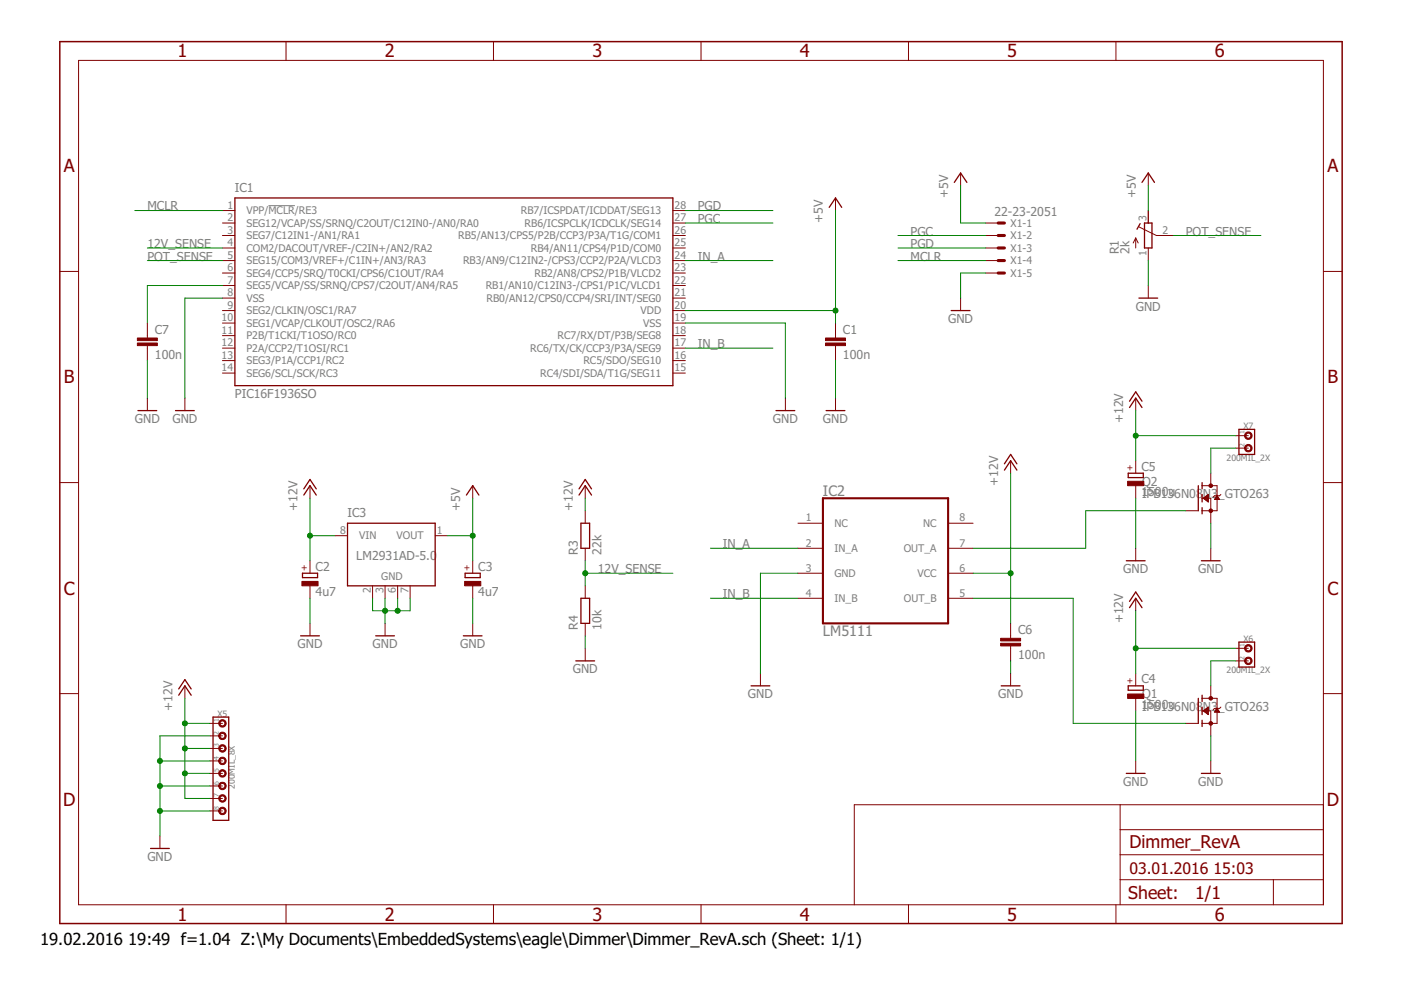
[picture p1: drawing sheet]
<svg xmlns="http://www.w3.org/2000/svg" width="297mm" height="210mm" viewBox="0 0 297 210" stroke-linecap="round" stroke-linejoin="round" font-family="sans-serif">
<path d="M56.9 43.6h5.6" fill="none" stroke="#808080" stroke-width=".21"/>
<g fill="none" stroke="#800000" stroke-width=".21">
<path d="M16.7 12.8h263.9v179h-263.9zM60.6 8.8v4M104.6 8.8v4M148.6 8.8v4M192.6 8.8v4M236.6 8.8v4M203.7 36.7v2.6M243.5 36.7v2.6M12.7 57.6h4M47.2 44.6h2.6M47.2 47.3h2.6M47.2 49.9h2.6"/>
<path d="M47.2 52.6h2.6M47.2 55.2h2.6M47.2 57.9h2.6M142.7 44.6h2.6M142.7 47.3h2.6M142.7 49.9h2.6M142.7 52.6h2.6M142.7 55.2h2.6M142.7 57.9h2.6M177.1 42v2.6M209 47.3h2.6M209 49.9h2.6"/>
<path d="M209 52.6h2.6M209 55.2h2.6M209 57.9h2.6M240.8 50.5v2.1M240.8 50.5l-.5 1M240.8 50.5l.5 1M241.5 48.1l3.7 1.8h3.6M243.5 44.6v2.7M243.5 52.6v2.6M280.6 57.6h4M31.2 68.5v3.2M31.2 73.3v3.2"/>
<path d="M47.2 60.5h2.6M47.2 63.2h2.6M47.2 65.8h2.6M47.2 68.5h2.6M47.2 71.2h2.6M47.2 73.8h2.6M47.2 76.5h2.6M47.2 79.1h2.6M142.7 60.5h2.6M142.7 63.2h2.6M142.7 65.8h2.6M142.7 68.5h2.6"/>
<path d="M142.7 71.2h2.6M142.7 73.8h2.6M142.7 76.5h2.6M142.7 79.1h2.6M177.1 68.5v3.2M177.1 73.3v3.2M203.7 63.2v2.6M243.5 60.5v2.7M31.2 84.4v2.7M39.2 84.4v2.7M166.5 84.4v2.7M177.1 84.4v2.7"/>
<path d="M214.3 97.7v2.6M240.8 84.4v2.7M240.8 97.7v2.6M262 92.4h2.7M262 95h2.7M12.7 102.3h4M65.7 103v2.6M65.7 118.9v2.6M71 113.6h2.7M92.3 113.6h2.6M100.2 103v2.6M100.2 118.9v2.6"/>
<path d="M124.1 103v2.6M124.1 108.3v2.6M124.1 116.2v2.7M169.2 110.9h5.3M169.2 116.2h5.3M201 110.9h5.3M201 116.2h5.3M240.8 103v2.6M240.8 116.2v2.7M251.4 108.3h2.7M254.9 105.6h1.8v5.3M254.9 103h3.1v5.3h-3.1"/>
<path d="M255.1 105.6l1.1-.8v1.6zM255.3 105.7h.9M255.3 105.5h.9M255.4 105.9h.8M255.5 105.4h.7M255.6 106h.6M255.7 105.2h.5M255.8 106.1h.4M255.8 105.1h.4M255.9 106.3h.3M256 105h.2M256.1 106.4h.1"/>
<path d="M256.2 104.9h.1M256.7 100.3v2.7M256.7 116.2v2.7M257.5 105.9h1.1M257.6 105.7h.9M257.7 105.6h.7M257.8 105.5h.5M257.9 105.4h.3M258 105.2h.1M258 105.1l.6 .8h-1.1zM258.8 104.8l-.2 .3h-1.1l-.3 .3M280.6 102.3h4"/>
<path d="M65.7 124.2v2.7M65.7 132.2v2.6M79 124.2v2.7M81.6 124.2v2.7M81.6 132.2v2.6M84.3 124.2v2.7M87 124.2v2.7M100.2 124.2v2.7M100.2 132.2v2.6M124.1 124.2v2.7M124.1 132.2v2.6M124.1 137.5v2.6"/>
<path d="M169.2 121.5h5.3M169.2 126.9h5.3M201 121.5h5.3M201 126.9h5.3M214.3 132.2v3.1M214.3 136.9v3.2M240.8 126.9v2.6M262 137.5h2.7M12.7 147.1h4M39.2 145.4v2.7M44.5 153.4h2.7M44.5 156h2.7"/>
<path d="M44.5 158.7h2.7M161.2 142.8v2.6M214.3 142.8v2.6M240.8 142.8v2.6M240.8 148.1v2.6M251.4 153.4h2.7M254.9 150.7h1.8v5.3M254.9 148.1h3.1v5.3h-3.1M255.1 150.7l1.1-.8v1.6zM255.1 150.7h1.1M255.3 150.8h.9M255.3 150.6h.9"/>
<path d="M255.5 151h.7M255.5 150.5h.7M255.6 151.1h.6M255.7 150.3h.5M255.8 151.2h.4M255.8 150.2h.4M256 151.4h.2M256 150.1h.2M256.1 151.5h.1M256.2 149.9h.1M256.7 145.4v2.7M257.6 150.8h.9"/>
<path d="M257.7 150.7h.7M257.8 150.6h.5M257.9 150.5h.3M258 150.3h.1M258 150.2l.6 .8h-1.1zM258.8 149.9l-.2 .3h-1.1l-.3 .3M262 140.1h2.7M280.6 147.1h4M33.9 177.2v2.7M44.5 161.3h2.7M44.5 164h2.7M44.5 166.6h2.7"/>
<path d="M44.5 169.3h2.7M44.5 171.9h2.7M237.5 170.6v21.2M237.5 175.9h43.1M240.8 161.3v2.7M256.7 161.3v2.7M280.6 170.6h-99.5v21.2M60.6 191.8v4M104.6 191.8v4M148.6 191.8v4M192.6 191.8v4M236.6 191.8v4"/>
<path d="M237.5 186.5h43.1M237.5 181.2h43.1M270 186.5v5.3"/>
</g>
<path d="M12.7 8.8h271.9v187h-271.9z" fill="none" stroke="#800000" stroke-width=".32"/>
<g fill="none" stroke="#800000" stroke-width=".28">
<path d="M202.3 38.7l1.4-2 1.3 2M242.1 38.7l1.4-2 1.3 2M49.8 42h92.9v39.8h-92.9zM175.8 44l1.3-2 1.4 2M241.7 47.4l-.6 1.2M242.7 47.3h1.5v5.3h-1.5zM201.7 65.8h4M241.5 63.2h3.9M29.3 87.1h3.9M37.2 87.1h4M164.5 87.1h4M175.2 87.1h3.9"/>
<path d="M213 99.7l1.3-2 1.3 2M213 98.3l1.3-1.9 1.3 1.9M239.5 86.4l1.3-2 1.3 2M239.5 85.1l1.3-2 1.3 2M262.7 91h3.3v5.4h-3.3zM64.4 105l1.3-2 1.4 2M64.4 103.7l1.3-2 1.4 2M73.7 110.9h18.6v13.3h-18.6zM98.9 105l1.3-2 1.3 2M122.8 105l1.3-2 1.3 2M122.8 103.7l1.3-2 1.3 2M123.2 110.9h1.8v5.3h-1.8z"/>
<path d="M238.8 118.9h4M239.2 100.3h3.2v1h-3.2zM254.1 103v5.3M254.7 118.9h4M254.9 102.3v1.4M254.9 104.8v1.6M254.9 107.6v1.3M63.7 134.8h4M64.1 121.5h3.2v1h-3.2zM79.7 134.8h3.9M98.2 134.8h4M98.6 121.5h3.2v1h-3.2z"/>
<path d="M123.2 126.9h1.8v5.3h-1.8zM239.5 128.8l1.3-1.9 1.3 1.9M239.5 127.5l1.3-2 1.3 2M262.7 136.1h3.3v5.3h-3.3zM37.9 147.4l1.3-2 1.3 2M37.9 146.1l1.3-2 1.3 2M45.2 152h3.3v21.9h-3.3zM122.1 140.1h4M159.2 145.4h4M212.3 145.4h4M239.2 145.4h3.2v.9h-3.2zM254.1 148.1v5.3"/>
<path d="M254.9 147.4v1.3M254.9 149.9v1.6M254.9 152.7v1.3M31.9 179.9h4M238.8 164h4M254.7 164h4"/>
</g>
<path d="M211.6 47.3h1.4M211.6 49.9h1.4M211.6 52.6h1.4M211.6 55.2h1.4M211.6 57.9h1.4" fill="none" stroke="#800000" stroke-width=".66"/>
<g fill="#800000" stroke="#800000" stroke-width=".21">
<path d="M175 72.7h4.3v.6h-4.3z"/>
<path d="M175 71.7h4.3v.5h-4.3z"/>
<path d="M64 123.3h3.4v.9h-3.4z"/>
<path d="M98.5 123.3h3.4v.9h-3.4z"/>
<path d="M239.1 147.2h3.4v.9h-3.4z"/>
<path d="M239.1 102h3.4v1h-3.4z"/>
<path d="M212.2 136.4h4.2v.5h-4.2z"/>
<path d="M212.2 135.3h4.2v.6h-4.2z"/>
<path d="M29.1 72.7h4.3v.6h-4.3z"/>
<path d="M29.1 71.7h4.3v.5h-4.3z"/>
</g>
<g fill="#800000" stroke="#800000" stroke-width=".21">
<path d="M46.5 152.9a.79 .79 0 0 1 1.3 0 .79 .79 0 0 1-.4 1.2 .79 .79 0 0 1-1-.7h.2a.53 .53 0 0 1 .7-.5 .53 .53 0 0 1 .2 .8 .53 .53 0 0 1-.8-.1l-.1-.2h-.2z" fill-rule="evenodd"/>
<path d="M46.5 155.5a.79 .79 0 0 1 1.3 0 .79 .79 0 0 1-.4 1.3 .79 .79 0 0 1-1-.8h.2a.53 .53 0 0 1 .7-.5 .53 .53 0 0 1 .2 .9 .53 .53 0 0 1-.8-.2l-.1-.2h-.2z" fill-rule="evenodd"/>
<path d="M46.5 158.2a.79 .79 0 0 1 1.3 0 .79 .79 0 0 1-.4 1.2 .79 .79 0 0 1-1-.7h.2a.53 .53 0 0 1 .7-.6 .53 .53 0 0 1 .2 .9 .53 .53 0 0 1-.8-.1l-.1-.2h-.2z" fill-rule="evenodd"/>
<path d="M46.5 160.8a.79 .79 0 0 1 1.3 .1 .79 .79 0 0 1-.4 1.2 .79 .79 0 0 1-1-.8h.2a.53 .53 0 0 1 .8-.5 .53 .53 0 0 1 .1 .9 .53 .53 0 0 1-.8-.2l-.1-.2h-.2z" fill-rule="evenodd"/>
<path d="M46.5 163.5a.79 .79 0 0 1 1.3 0 .79 .79 0 0 1-.4 1.2 .79 .79 0 0 1-1-.7h.2a.53 .53 0 0 1 .7-.5 .53 .53 0 0 1 .2 .8 .53 .53 0 0 1-.8-.1l-.1-.2h-.2z" fill-rule="evenodd"/>
<path d="M46.5 166.1a.79 .79 0 0 1 1.3 0 .79 .79 0 0 1-.4 1.3 .79 .79 0 0 1-1-.8h.2a.53 .53 0 0 1 .7-.5 .53 .53 0 0 1 .2 .9 .53 .53 0 0 1-.8-.2l-.1-.2h-.2z" fill-rule="evenodd"/>
<path d="M46.5 168.8a.79 .79 0 0 1 1.3 0 .79 .79 0 0 1-.4 1.2 .79 .79 0 0 1-1-.7h.2a.53 .53 0 0 1 .8-.5 .53 .53 0 0 1 .1 .8 .53 .53 0 0 1-.8-.1l-.1-.2h-.2z" fill-rule="evenodd"/>
<path d="M46.5 171.4a.79 .79 0 0 1 1.3 .1 .79 .79 0 0 1-.4 1.2 .79 .79 0 0 1-1-.8h.2a.53 .53 0 0 1 .7-.5 .53 .53 0 0 1 .2 .9 .53 .53 0 0 1-.8-.2l-.1-.2h-.2z" fill-rule="evenodd"/>
<path d="M264.1 136.9a.8 .8 0 0 1 1.2 .1 .8 .8 0 0 1-.4 1.2 .8 .8 0 0 1-1-.7h.2a.53 .53 0 0 1 .8-.6 .53 .53 0 0 1 .1 .9 .53 .53 0 0 1-.8-.2l-.1-.1h-.2z" fill-rule="evenodd"/>
<path d="M264.1 139.6a.8 .8 0 0 1 1.2 0 .8 .8 0 0 1-.4 1.2 .8 .8 0 0 1-1-.7h.2a.53 .53 0 0 1 .7-.5 .53 .53 0 0 1 .3 .8 .53 .53 0 0 1-.9-.1l-.1-.2h-.2z" fill-rule="evenodd"/>
<path d="M264.1 91.9a.8 .8 0 0 1 1.2 0 .8 .8 0 0 1-.4 1.2 .8 .8 0 0 1-1-.7h.2a.53 .53 0 0 1 .8-.5 .53 .53 0 0 1 .2 .8 .53 .53 0 0 1-.9-.1l-.1-.2h-.2z" fill-rule="evenodd"/>
<path d="M264.1 94.5a.8 .8 0 0 1 1.2 0 .8 .8 0 0 1-.4 1.3 .8 .8 0 0 1-1-.8h.2a.53 .53 0 0 1 .8-.5 .53 .53 0 0 1 .1 .9 .53 .53 0 0 1-.8-.2l-.1-.2h-.2z" fill-rule="evenodd"/>
<circle cx="256.7" cy="153.4" r=".38"/>
<circle cx="256.7" cy="148.1" r=".38"/>
<circle cx="256.7" cy="108.3" r=".38"/>
<circle cx="256.7" cy="103" r=".38"/>
</g>
<path d="M174.5 105.6h26.5v26.6h-26.5z" fill="none" stroke="#800000" stroke-width=".44"/>
<g fill="none" stroke="#008000" stroke-width=".21">
<path d="M203.7 39.3v8h5.3M243.5 39.3v5.3M28.6 44.6h18.6M31.2 52.6h16M31.2 55.2h16M145.3 47.3h18.6M145.3 44.6h18.6M145.3 55.2h18.6M177.1 44.6v23.9M190.4 49.9h18.6M190.4 52.6h18.6M190.4 55.2h18.6"/>
<path d="M209 57.9h-5.3v5.3M243.5 55.2v5.3M248.8 49.9h18.5M31.2 76.5v7.9M47.2 63.2h-8v21.2M47.2 60.5h-16v8M145.3 68.5h21.2v15.9M145.3 65.8h31.8M145.3 73.8h18.6M177.1 76.5v7.9M240.8 87.1v10.6M240.8 92.4h21.2"/>
<path d="M262 95h-5.3v5.3M65.7 105.6v13.3M65.7 113.6h5.3M94.9 113.6h5.3M100.2 105.6v13.3M124.1 105.6v2.7M124.1 118.9v5.3M150.6 116.2h18.6M214.3 100.3v31.9M240.8 105.6v10.6M251.4 108.3h-21.2v7.9h-23.9M256.7 110.9v5.3"/>
<path d="M65.7 126.9v5.3M79 126.9v2.6h8v-2.6M81.6 126.9v5.3M84.3 126.9v2.6M100.2 126.9v5.3M124.1 121.5h18.6M124.1 134.8v2.7M150.6 126.9h18.6M169.2 121.5h-8v21.3M206.3 121.5h8M206.3 126.9h21.2v26.5h23.9M240.8 129.5v13.3"/>
<path d="M240.8 137.5h21.2M39.2 148.1v21.2h5.3M39.2 153.4h5.3M39.2 158.7h5.3M44.5 156h-10.6v21.2M214.3 140.1v2.7M240.8 150.7v10.6M256.7 156v5.3M262 140.1h-5.3v5.3M33.9 171.9h10.6M33.9 166.6h10.6M33.9 161.3h10.6"/>
<path d="M39.2 164h5.3"/>
</g>
<g fill="#008000" stroke="#008000" stroke-width=".21">
<circle cx="81.6" cy="129.5" r=".53"/>
<circle cx="84.3" cy="129.5" r=".53"/>
<circle cx="33.9" cy="161.3" r=".53"/>
<circle cx="33.9" cy="166.6" r=".53"/>
<circle cx="33.9" cy="171.9" r=".53"/>
<circle cx="65.7" cy="113.6" r=".53"/>
<circle cx="240.8" cy="137.5" r=".53"/>
<circle cx="240.8" cy="92.4" r=".53"/>
<circle cx="39.2" cy="164" r=".53"/>
<circle cx="39.2" cy="158.7" r=".53"/>
<circle cx="39.2" cy="153.4" r=".53"/>
<circle cx="214.3" cy="121.5" r=".53"/>
<circle cx="100.2" cy="113.6" r=".53"/>
<circle cx="177.1" cy="65.8" r=".53"/>
<circle cx="124.1" cy="121.5" r=".53"/>
</g>
<g font-size="3.9" fill="#800000">
<text x="37.6" y="12.2">1</text>
<text x="81.6" y="12.2">2</text>
<text x="125.6" y="12.2">3</text>
<text x="169.6" y="12.2">4</text>
<text x="213.6" y="12.2">5</text>
<text x="257.6" y="12.2">6</text>
<text x="13.5" y="36.5">A</text>
<text x="281.4" y="36.5">A</text>
<text x="13.5" y="81.3">B</text>
<text x="281.5" y="81.3">B</text>
<text x="13.5" y="126.1">C</text>
<text x="281.4" y="126.1">C</text>
<text x="13.4" y="170.8">D</text>
<text x="281.3" y="170.8">D</text>
<text x="37.6" y="195.2">1</text>
<text x="81.6" y="195.2">2</text>
<text x="125.6" y="195.2">3</text>
<text x="169.6" y="195.2">4</text>
<text x="213.6" y="195.2">5</text>
<text x="257.6" y="195.2">6</text>
</g>
<g font-size="3.7" fill="#800000">
<text x="239.5" y="179.9">Dimmer_RevA</text>
<text x="239.2" y="190.6">Sheet:</text>
<text x="253.4" y="190.5">1/1</text>
</g>
<g font-size="3.5">
<text x="8.5" y="200.4">19.02.2016</text>
<text x="27.2" y="200.4">19:49 f=1.04 Z:\My Documents\EmbeddedSystems\eagle\Dimmer\Dimmer_RevA.sch (Sheet: 1/1)</text>
</g>
<g font-size="3.4" fill="#800000">
<text x="239.5" y="185.2">03.01.2016</text>
<text x="257.3" y="185.2">15:03</text>
</g>
<g font-size="3.1" fill="#808080">
<text x="174.5" y="105.2">IC2</text>
<text x="174.5" y="134.8">LM5111</text>
</g>
<g font-size="2.6" fill="#808080">
<text x="49.8" y="40.7">IC1</text>
<text x="201" y="42" transform="rotate(-90 201 42)">+5V</text>
<text x="240.8" y="42" transform="rotate(-90 240.8 42)">+5V</text>
<text x="31.2" y="44.6">MCLR</text>
<text x="148" y="47.3">PGC</text>
<text x="148" y="44.6">PGD</text>
<text x="174.5" y="47.3" transform="rotate(-90 174.5 47.3)">+5V</text>
<text x="210.8" y="45.8">22-23-2051</text>
<text x="31.2" y="52.6">12V_SENSE</text>
<text x="193.1" y="49.9">PGC</text>
<text x="193.1" y="52.6">PGD</text>
<text x="237.2" y="53.9" transform="rotate(-90 237.2 53.9)">R1</text>
<text x="239.5" y="53.9" transform="rotate(-90 239.5 53.9)">2k</text>
<text x="251.4" y="49.9">POT_SENSE</text>
<text x="31.2" y="55.2">POT_SENSE</text>
<text x="148" y="55.2">IN_A</text>
<text x="193.1" y="55.2">MCLR</text>
<text x="240.8" y="65.8">GND</text>
<text x="32.8" y="70.8">C7</text>
<text x="178.7" y="70.8">C1</text>
<text x="201" y="68.5">GND</text>
<text x="32.8" y="76.1">100n</text>
<text x="148" y="73.8">IN_B</text>
<text x="178.7" y="76.1">100n</text>
<text x="28.6" y="89.7">GND</text>
<text x="36.6" y="89.7">GND</text>
<text x="49.8" y="84.4">PIC16F1936SO</text>
<text x="163.9" y="89.7">GND</text>
<text x="174.5" y="89.7">GND</text>
<text x="238.1" y="89.7" transform="rotate(-90 238.1 89.7)">+12V</text>
<text x="242" y="99.8">C5</text>
<text x="211.6" y="103" transform="rotate(-90 211.6 103)">+12V</text>
<text x="242" y="105.1">1500u</text>
<text x="242.1" y="105.6">IPB136N08N3</text>
<text x="242.1" y="103">Q2</text>
<text x="258.2" y="105.6">_GTO263</text>
<text x="63.1" y="108.3" transform="rotate(-90 63.1 108.3)">+12V</text>
<text x="73.7" y="109.6">IC3</text>
<text x="97.6" y="108.3" transform="rotate(-90 97.6 108.3)">+5V</text>
<text x="121.4" y="108.3" transform="rotate(-90 121.4 108.3)">+12V</text>
<text x="75.5" y="118.6">LM2931AD-5.0</text>
<text x="122.5" y="117.6" transform="rotate(-90 122.5 117.6)">R3</text>
<text x="127.5" y="117.6" transform="rotate(-90 127.5 117.6)">22k</text>
<text x="153.3" y="116.2">IN_A</text>
<text x="66.9" y="121">C2</text>
<text x="101.4" y="121">C3</text>
<text x="126.7" y="121.5">12V_SENSE</text>
<text x="238.1" y="121.5">GND</text>
<text x="254.1" y="121.5">GND</text>
<text x="66.9" y="126.3">4u7</text>
<text x="101.4" y="126.3">4u7</text>
<text x="153.3" y="126.9">IN_B</text>
<text x="63.1" y="137.5">GND</text>
<text x="79" y="137.5">GND</text>
<text x="97.6" y="137.5">GND</text>
<text x="122.5" y="133.5" transform="rotate(-90 122.5 133.5)">R4</text>
<text x="127.5" y="133.5" transform="rotate(-90 127.5 133.5)">10k</text>
<text x="215.9" y="134.4">C6</text>
<text x="238.1" y="132.2" transform="rotate(-90 238.1 132.2)">+12V</text>
<text x="121.4" y="142.8">GND</text>
<text x="215.9" y="139.7">100n</text>
<text x="158.6" y="148.1">GND</text>
<text x="211.6" y="148.1">GND</text>
<text x="242" y="144.9">C4</text>
<text x="242.1" y="148.1">Q1</text>
<text x="36.6" y="150.7" transform="rotate(-90 36.6 150.7)">+12V</text>
<text x="242" y="150.2">1500u</text>
<text x="242.1" y="150.7">IPB136N08N3</text>
<text x="258.2" y="150.7">_GTO263</text>
<text x="238.1" y="166.6">GND</text>
<text x="254.1" y="166.6">GND</text>
<text x="31.2" y="182.6">GND</text>
</g>
<g font-size="2.2" fill="#808080">
<text x="48.2" y="44.3">1</text>
<text x="48.2" y="46.9">2</text>
<text x="52.3" y="45.4">VPP/MCLR/RE3</text>
<text x="110.4" y="45.4">RB7/ICSPDAT/ICDDAT/SEG13</text>
<text x="143" y="46.9">27</text>
<text x="143" y="44.3">28</text>
<text x="243.1" y="46.9" transform="rotate(-90 243.1 46.9)">3</text>
<text x="48.2" y="49.6">3</text>
<text x="48.2" y="52.2">4</text>
<text x="52.3" y="48.1">SEG12/VCAP/SS/SRNQ/C2OUT/C12IN0-/AN0/RA0</text>
<text x="52.3" y="50.7">SEG7/C12IN1-/AN1/RA1</text>
<text x="52.3" y="53.4">COM2/DACOUT/VREF-/C2IN+/AN2/RA2</text>
<text x="97.1" y="50.7">RB5/AN13/CPS5/P2B/CCP3/P3A/T1G/COM1</text>
<text x="111.2" y="48.1">RB6/ICSPCLK/ICDCLK/SEG14</text>
<text x="112.5" y="53.4">RB4/AN11/CPS4/P1D/COM0</text>
<text x="143" y="52.2">25</text>
<text x="143" y="49.6">26</text>
<text x="214.3" y="48.1">X1-1</text>
<text x="214.3" y="50.7">X1-2</text>
<text x="214.3" y="53.4">X1-3</text>
<text x="246.5" y="49.6">2</text>
<text x="48.2" y="54.9">5</text>
<text x="48.2" y="57.5">6</text>
<text x="52.3" y="56">SEG15/COM3/VREF+/C1IN+/AN3/RA3</text>
<text x="52.3" y="58.7">SEG4/CCP5/SRQ/T0CKI/CPS6/C1OUT/RA4</text>
<text x="98.2" y="56">RB3/AN9/C12IN2-/CPS3/CCP2/P2A/VLCD3</text>
<text x="113.3" y="58.7">RB2/AN8/CPS2/P1B/VLCD2</text>
<text x="143" y="57.5">23</text>
<text x="143" y="54.9">24</text>
<text x="214.3" y="56">X1-4</text>
<text x="214.3" y="58.7">X1-5</text>
<text x="243.1" y="54.2" transform="rotate(-90 243.1 54.2)">1</text>
<text x="48.2" y="60.2">7</text>
<text x="48.2" y="62.8">8</text>
<text x="48.2" y="65.5">9</text>
<text x="52.3" y="61.3">SEG5/VCAP/SS/SRNQ/CPS7/C2OUT/AN4/RA5</text>
<text x="52.3" y="64">VSS</text>
<text x="103" y="61.3">RB1/AN10/C12IN3-/CPS1/P1C/VLCD1</text>
<text x="103.2" y="64">RB0/AN12/CPS0/CCP4/SRI/INT/SEG0</text>
<text x="143" y="65.5">20</text>
<text x="143" y="62.8">21</text>
<text x="143" y="60.2">22</text>
<text x="47" y="68.1">10</text>
<text x="47" y="70.8">11</text>
<text x="52.3" y="66.6">SEG2/CLKIN/OSC1/RA7</text>
<text x="52.3" y="69.3">SEG1/VCAP/CLKOUT/OSC2/RA6</text>
<text x="52.3" y="71.9">P2B/T1CKI/T1OSO/RC0</text>
<text x="118.2" y="71.9">RC7/RX/DT/P3B/SEG8</text>
<text x="135.8" y="66.6">VDD</text>
<text x="136.4" y="69.3">VSS</text>
<text x="143" y="70.8">18</text>
<text x="143" y="68.1">19</text>
<text x="47" y="73.4">12</text>
<text x="47" y="76.1">13</text>
<text x="52.3" y="74.6">P2A/CCP2/T1OSI/RC1</text>
<text x="52.3" y="77.3">SEG3/P1A/CCP1/RC2</text>
<text x="112.4" y="74.6">RC6/TX/CK/CCP3/P3A/SEG9</text>
<text x="123.7" y="77.2">RC5/SDO/SEG10</text>
<text x="143" y="76.1">16</text>
<text x="143" y="73.4">17</text>
<text x="47" y="78.7">14</text>
<text x="52.3" y="79.9">SEG6/SCL/SCK/RC3</text>
<text x="114.5" y="79.9">RC4/SDI/SDA/T1G/SEG11</text>
<text x="143" y="78.7">15</text>
<text x="72.1" y="113.2">8</text>
<text x="92.6" y="113.2">1</text>
<text x="170.8" y="110.6">1</text>
<text x="176.9" y="111.7">NC</text>
<text x="195.7" y="111.7">NC</text>
<text x="203.5" y="110.6">8</text>
<text x="76.1" y="114.4">VIN</text>
<text x="84.1" y="114.4">VOUT</text>
<text x="170.8" y="115.9">2</text>
<text x="176.9" y="117">IN_A</text>
<text x="191.6" y="117">OUT_A</text>
<text x="203.5" y="115.9">7</text>
<text x="78.6" y="125.8" transform="rotate(-90 78.6 125.8)">2</text>
<text x="80.8" y="122.9">GND</text>
<text x="81.3" y="125.8" transform="rotate(-90 81.3 125.8)">3</text>
<text x="83.9" y="125.8" transform="rotate(-90 83.9 125.8)">6</text>
<text x="86.6" y="125.8" transform="rotate(-90 86.6 125.8)">7</text>
<text x="170.8" y="121.2">3</text>
<text x="176.9" y="122.3">GND</text>
<text x="194.5" y="122.3">VCC</text>
<text x="203.5" y="121.2">6</text>
<text x="170.8" y="126.5">4</text>
<text x="176.9" y="127.6">IN_B</text>
<text x="191.6" y="127.6">OUT_B</text>
<text x="203.5" y="126.5">5</text>
</g>
<g font-size="1.9" fill="#808080">
<text x="263.6" y="91">X7</text>
<text x="260.1" y="97.7">200MIL_2X</text>
<text x="263.6" y="136.1">X6</text>
<text x="260.1" y="142.8">200MIL_2X</text>
<text x="46.1" y="152">X5</text>
<text x="49.8" y="167.3" transform="rotate(-90 49.8 167.3)">200MIL_8X</text>
</g>
<g font-size="1.9" fill="#800000">
<text x="240.2" y="99.9" transform="rotate(-90 240.2 99.9)">+</text>
<text x="65.1" y="121.1" transform="rotate(-90 65.1 121.1)">+</text>
<text x="99.6" y="121.1" transform="rotate(-90 99.6 121.1)">+</text>
<text x="240.2" y="145" transform="rotate(-90 240.2 145)">+</text>
</g>
<g font-size="1.5" fill="#808080">
<text x="263.9" y="94.8" transform="rotate(-90 263.9 94.8)">2</text>
<text x="263.9" y="92.1" transform="rotate(-90 263.9 92.1)">1</text>
<text x="263.9" y="137.2" transform="rotate(-90 263.9 137.2)">1</text>
<text x="263.9" y="139.9" transform="rotate(-90 263.9 139.9)">2</text>
<text x="46.4" y="155.8" transform="rotate(-90 46.4 155.8)">2</text>
<text x="46.4" y="153.1" transform="rotate(-90 46.4 153.1)">1</text>
<text x="46.4" y="161.1" transform="rotate(-90 46.4 161.1)">4</text>
<text x="46.4" y="158.4" transform="rotate(-90 46.4 158.4)">3</text>
<text x="46.4" y="166.4" transform="rotate(-90 46.4 166.4)">6</text>
<text x="46.4" y="163.7" transform="rotate(-90 46.4 163.7)">5</text>
<text x="46.4" y="171.7" transform="rotate(-90 46.4 171.7)">8</text>
<text x="46.4" y="169" transform="rotate(-90 46.4 169)">7</text>
</g>
</svg>
